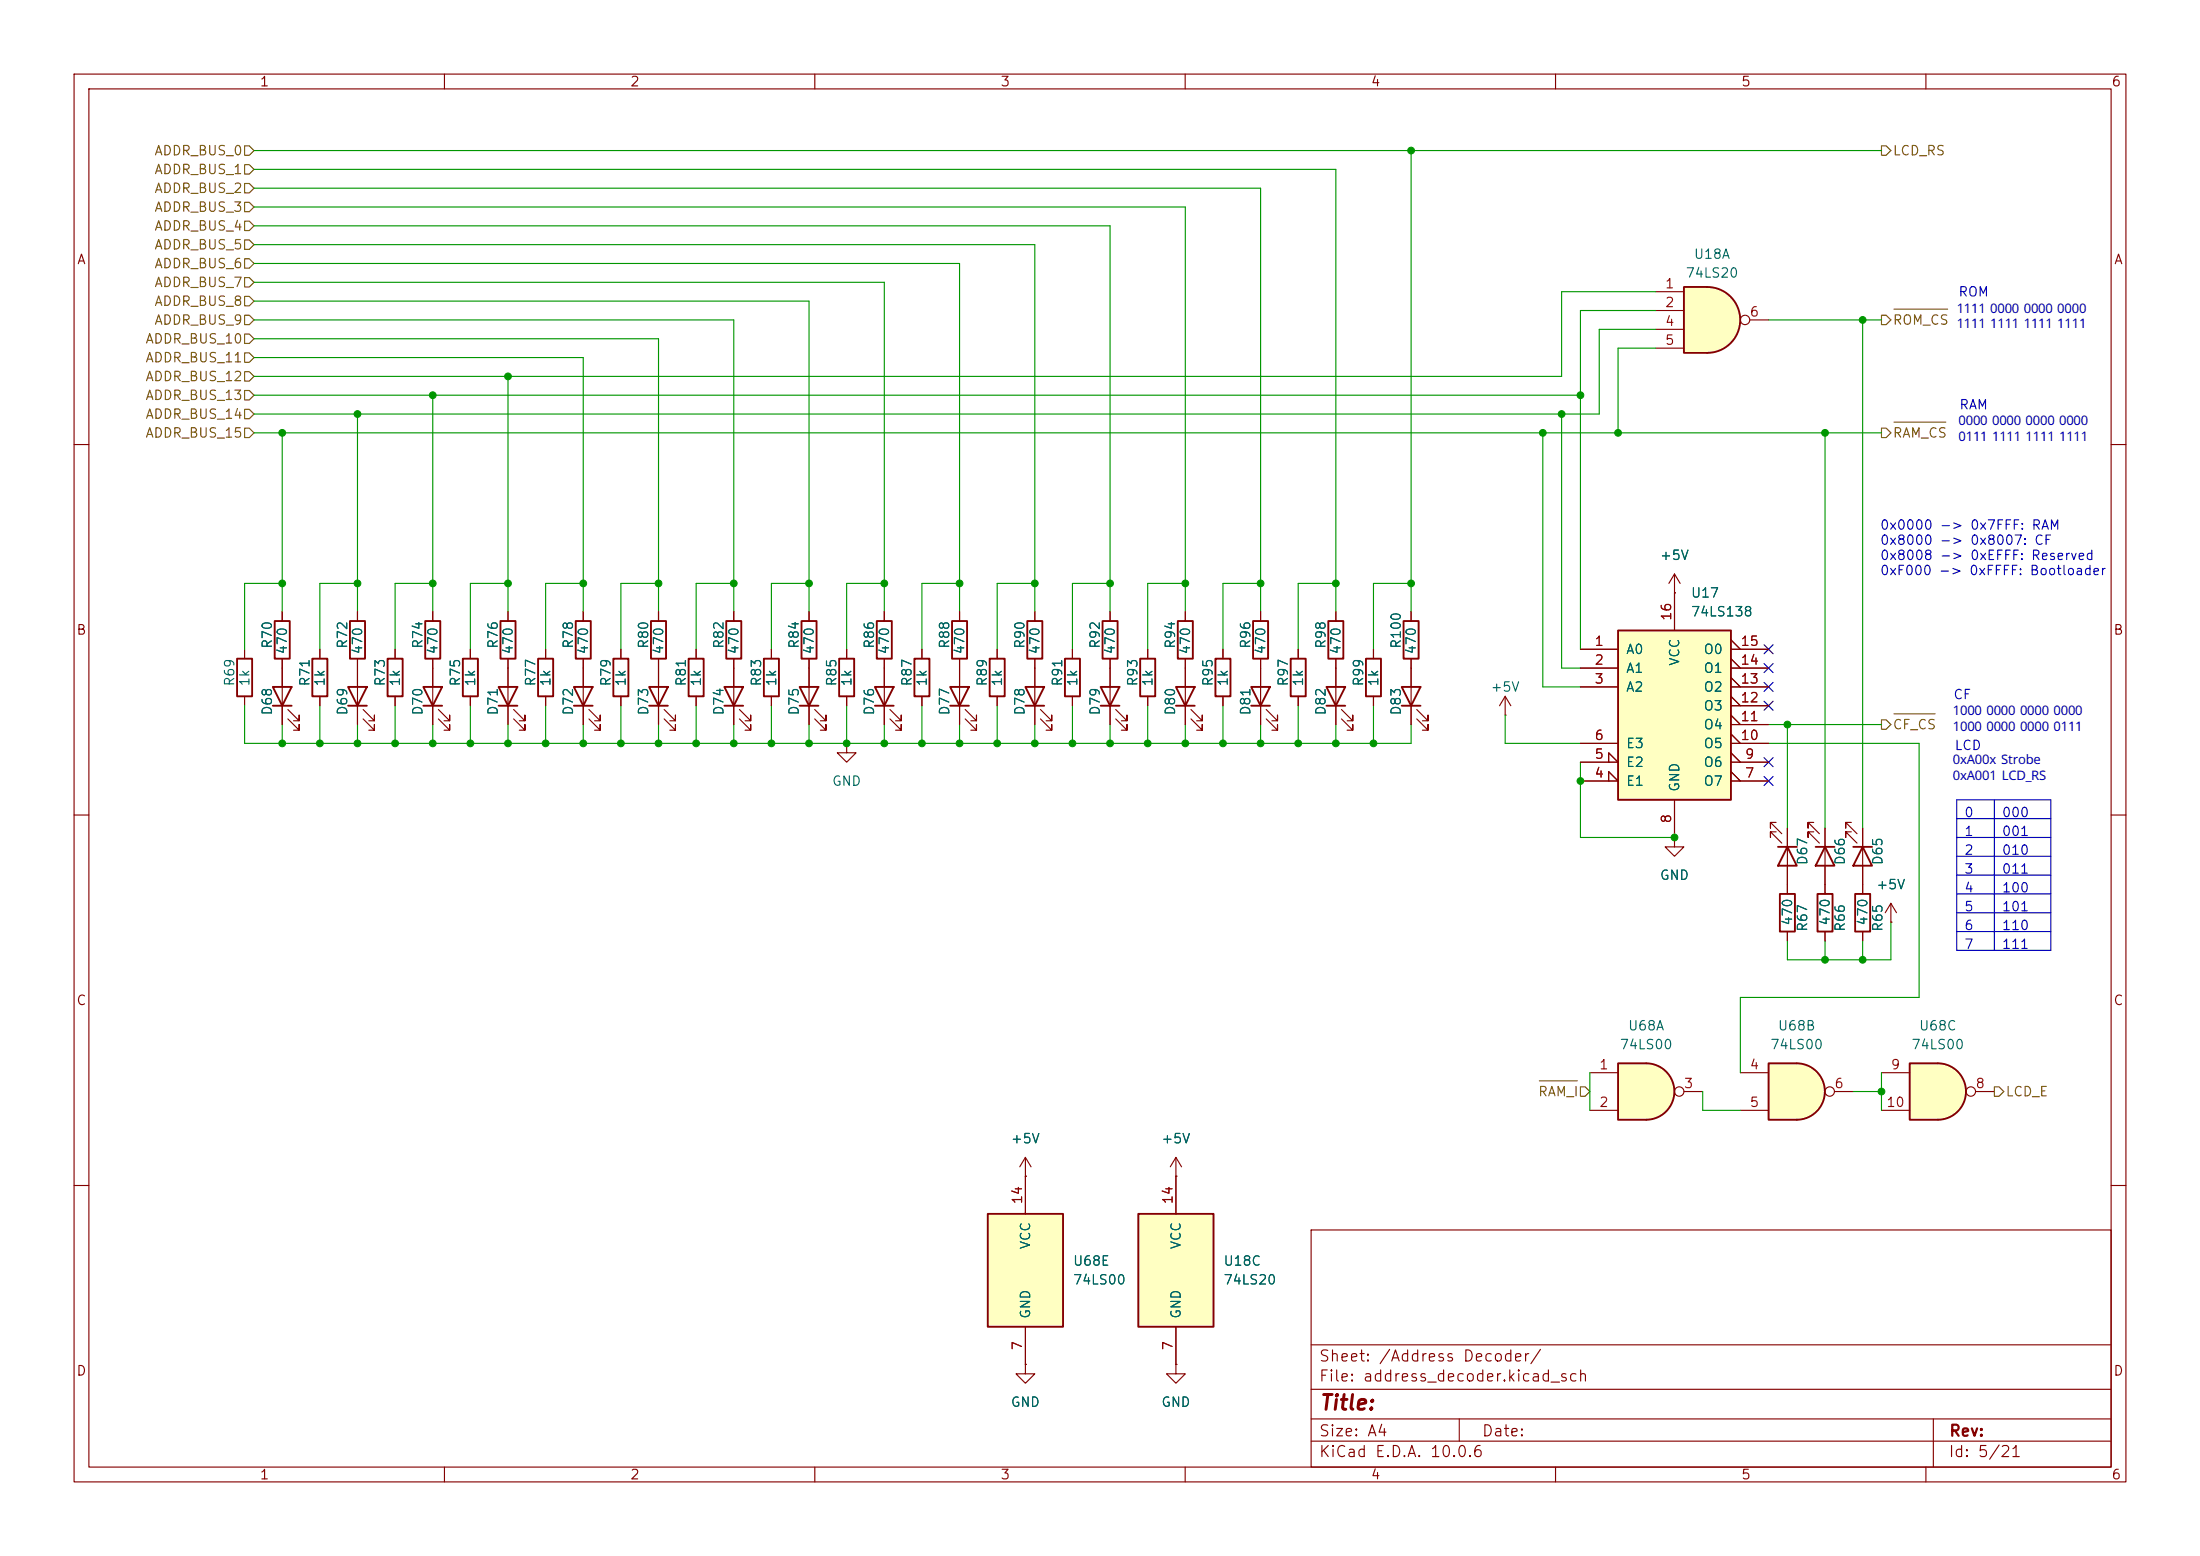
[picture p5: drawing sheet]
<svg xmlns="http://www.w3.org/2000/svg" width="297mm" height="210mm" viewBox="0 0 297 210" stroke-linecap="round" stroke-linejoin="round" font-family="sans-serif">
<g fill="none" stroke="#840000" stroke-width=".15">
<path d="M10 10h277v190h-277zM12 12h273v186h-273zM60 10v2M110 10v2M160 10v2M210 10v2M260 10v2M10 60h2M285 60h2M68.6 90.2v7.6M69.3 97l1.6 1.6v-.8v.8h-.8M69.3 95.8l1.6 1.5v-.8v.8h-.8"/>
<path d="M10 110h2M285 110h2M10 160h2M177 166h108v32h-108zM285 160h2M60 198v2M110 198v2M160 198v2M177 194.5h108M177 191.5h108M177 187.5h108M177 181.5h108"/>
<path d="M197 191.5v3M210 198v2M260 198v2M261 191.5v6.5"/>
</g>
<path d="M67.3 92.7h2.5l-1.2 2.6zM67.3 95.3h2.5" fill="none" stroke="#840000" stroke-width=".25"/>
<path d="M153.7 163.8h10.1v15.3h-10.1z" fill="#ffffc2"/>
<path d="M67.6 83.8h2v5.1h-2zM240 114.3h2.6M241.3 114.3l1.3 2.5h-2.6zM250.2 114.3h2.5M251.5 114.3l1.2 2.5h-2.5zM153.7 163.8h10.1v15.3h-10.1z" fill="none" stroke="#840000" stroke-width=".25"/>
<g fill="none" stroke="#840000" stroke-width=".15">
<path d="M68.6 82.6v1.2M68.6 88.9v1.3M239.8 111h-.8v.8v-.8l1.5 1.5M239.8 112.3h-.8v.7v-.7l1.5 1.5M241.3 111.8v7.6M249.9 111h-.7v.8v-.8l1.5 1.5M249.9 112.3h-.7v.7v-.7l1.5 1.5M251.5 111.8v7.6M138.4 158.8h.1M138.4 156.2l-.7 1.3M138.4 156.2l.8 1.3M138.4 156.2v2.6"/>
<path d="M158.7 158.8h.1M158.7 156.2v7.6M158.7 156.2l-.7 1.3M158.7 156.2l.8 1.3M158.7 179.1v5.1M138.4 184.2v1.2h1.3l-1.3 1.3-1.2-1.3h1.2M138.4 184.2h.1M158.7 184.2v1.2h1.3l-1.3 1.3-1.2-1.3h1.2M158.7 184.2h.1"/>
</g>
<path d="M133.3 163.8h10.2v15.3h-10.2z" fill="#ffffc2"/>
<g fill="none" stroke="#840000" stroke-width=".25">
<path d="M37.1 83.8h2v5.1h-2zM57.1 92.7h2.6l-1.3 2.6zM57.1 95.3h2.6M57.4 83.8h2v5.1h-2zM77.7 83.8h2.1v5.1h-2.1zM158.7 92.7h2.6l-1.3 2.6zM158.7 95.3h2.6M159 83.8h2v5.1h-2zM245.1 114.3h2.5M246.4 114.3l1.2 2.5h-2.5zM245.4 120.7h2v5h-2zM250.4 120.7h2.1v5h-2.1z"/>
<path d="M133.3 163.8h10.2v15.3h-10.2z"/>
</g>
<g fill="none" stroke="#840000" stroke-width=".15">
<path d="M38.1 82.6v1.2M38.1 88.9v1.3M58.4 82.6v1.2M58.4 88.9v8.9M59.2 97l1.5 1.6v-.8v.8h-.8M59.2 95.8l1.5 1.5v-.8v.8h-.8M78.7 82.6v1.2M78.7 88.9v1.3M160 82.6v1.2M160 88.9v8.9M160.8 97l1.5 1.6v-.8v.8h-.8M160.8 95.8l1.5 1.5v-.8v.8h-.8"/>
<path d="M244.9 111h-.8v.8v-.8l1.5 1.5M244.9 112.3h-.8v.7v-.7l1.5 1.5M246.4 111.8v8.9M251.5 119.4v1.3M246.4 125.7v1.3M251.5 125.7v1.3M138.4 158.8v5M138.4 179.1v5.1"/>
</g>
<path d="M222.2 143.5a3.8 3.8 0 0 1 3.8 3.8 3.8 3.8 0 0 1-3.8 3.8z" fill="#ffffc2" stroke="#ffffc2" stroke-width=".14"/>
<path d="M218.4 143.5h3.8v7.6h-3.8z" fill="#ffffc2"/>
<g fill="none" stroke="#840000" stroke-width=".25">
<path d="M32 88.9h2v5.1h-2zM36.8 92.7h2.6l-1.3 2.6zM36.8 95.3h2.6M47 92.7h2.5l-1.2 2.6zM47 95.3h2.5M47.2 83.8h2.1v5.1h-2.1zM52.3 88.9h2.1v5.1h-2.1zM62.5 88.9h2v5.1h-2zM72.6 88.9h2.1v5.1h-2.1zM77.5 92.7h2.5l-1.3 2.6zM77.5 95.3h2.5M82.8 88.9h2v5.1h-2z"/>
<path d="M87.6 92.7h2.6l-1.3 2.6zM87.6 95.3h2.6M87.9 83.8h2v5.1h-2zM93 88.9h2v5.1h-2zM97.8 92.7h2.5l-1.2 2.6zM97.8 95.3h2.5M98 83.8h2.1v5.1h-2.1zM103.1 88.9h2.1v5.1h-2.1zM138.4 92.7h2.6l-1.3 2.6zM138.4 95.3h2.6M143.8 88.9h2v5.1h-2zM148.6 92.7h2.5l-1.2 2.6z"/>
<path d="M148.6 95.3h2.5M148.8 83.8h2.1v5.1h-2.1zM153.9 88.9h2.1v5.1h-2.1zM168.9 92.7h2.5l-1.2 2.6zM168.9 95.3h2.5M169.2 83.8h2v5.1h-2zM189.2 92.7h2.6l-1.3 2.6zM189.2 95.3h2.6M218.4 143.5h3.8a3.8 3.8 0 0 1 3.8 3.8 3.8 3.8 0 0 1-3.8 3.8h-3.8z"/>
</g>
<g fill="none" stroke="#840000" stroke-width=".15">
<path d="M226.1 77.5l-.8 1.2M226.1 77.5l.7 1.2M226.1 77.5v2.5M33 87.6v1.3M33 94v1.3M38.1 90.2v7.6M38.9 97l1.5 1.6v-.8v.8h-.8M38.9 95.8l1.5 1.5v-.8v.8h-.8M48.3 82.6v1.2M48.3 88.9v8.9M49 97l1.5 1.6v-.8v.8h-.7M49 95.8l1.5 1.5v-.8v.8h-.7"/>
<path d="M53.3 87.6v1.3M53.3 94v1.3M63.5 87.6v1.3M63.5 94v1.3M73.7 87.6v1.3M73.7 94v1.3M78.7 90.2v7.6M79.5 97l1.5 1.6v-.8v.8h-.7M79.5 95.8l1.5 1.5v-.8v.8h-.7M83.8 87.6v1.3M83.8 94v1.3M88.9 82.6v1.2"/>
<path d="M88.9 88.9v8.9M89.7 97l1.5 1.6v-.8v.8h-.8M89.7 95.8l1.5 1.5v-.8v.8h-.8M94 87.6v1.3M94 94v1.3M99.1 82.6v1.2M99.1 88.9v8.9M99.8 97l1.5 1.6v-.8v.8h-.7M99.8 95.8l1.5 1.5v-.8v.8h-.7M104.1 87.6v1.3M104.1 94v1.3M139.7 90.2v7.6"/>
<path d="M140.5 97l1.5 1.6v-.8v.8h-.8M140.5 95.8l1.5 1.5v-.8v.8h-.8M144.8 87.6v1.3M144.8 94v1.3M149.9 82.6v1.2M149.9 88.9v8.9M150.6 97l1.5 1.6v-.8v.8h-.7M150.6 95.8l1.5 1.5v-.8v.8h-.7M154.9 87.6v1.3M154.9 94v1.3M170.2 82.6v1.2M170.2 88.9v8.9"/>
<path d="M170.9 97l1.6 1.6v-.8v.8h-.8M170.9 95.8l1.6 1.5v-.8v.8h-.8M190.5 90.2v7.6M191.3 97l1.5 1.6v-.8v.8h-.8M191.3 95.8l1.5 1.5v-.8v.8h-.8M203.2 96.5h.1M203.2 94l-.8 1.3M203.2 94l.8 1.3M203.2 94v2.5M226.1 80h.1M114.3 100.3v1.3h1.3l-1.3 1.3-1.3-1.3h1.3M114.3 100.3h.1"/>
<path d="M214.6 144.8h3.8M214.6 149.9h3.8M227.3 147.3h2.6"/>
<circle cx="226.7" cy="147.3" r=".63"/>
</g>
<path d="M242.6 143.5a3.8 3.8 0 0 1 3.8 3.8 3.8 3.8 0 0 1-3.8 3.8z" fill="#ffffc2" stroke="#ffffc2" stroke-width=".14"/>
<path d="M238.8 143.5h3.8v7.6h-3.8z" fill="#ffffc2"/>
<path d="M174.2 88.9h2.1v5.1h-2.1zM179.3 83.8h2.1v5.1h-2.1zM184.4 88.9h2v5.1h-2zM238.8 143.5h3.8a3.8 3.8 0 0 1 3.8 3.8 3.8 3.8 0 0 1-3.8 3.8h-3.8z" fill="none" stroke="#840000" stroke-width=".25"/>
<g fill="none" stroke="#840000" stroke-width=".15">
<path d="M175.3 87.6v1.3M175.3 94v1.3M180.3 82.6v1.2M180.3 88.9v1.3M185.4 87.6v1.3M185.4 94v1.3M234.9 144.8h3.9M234.9 149.9h3.9M247.6 147.3h2.6"/>
<circle cx="247" cy="147.3" r=".63"/>
</g>
<path d="M218.4 85.1h15.3v22.9h-15.3z" fill="#ffffc2"/>
<path d="M218.4 85.1h15.3v22.9h-15.3z" fill="none" stroke="#840000" stroke-width=".25"/>
<g fill="none" stroke="#840000" stroke-width=".15">
<path d="M213.4 87.6h5M213.4 90.2h5M213.4 92.7h5M226.1 80v5.1M233.7 87.6h5.1M233.7 90.2h5.1M233.7 92.7h5.1M233.7 99.1l1.2 1.2M233.7 97.8h5.1M233.7 96.5l1.2 1.3M233.7 95.3h5.1M233.7 94l1.2 1.3"/>
<path d="M233.7 91.4l1.2 1.3M233.7 88.9l1.2 1.3M233.7 86.4l1.2 1.2M213.4 105.4h5l-1.2-1.3v1.3M213.4 102.9h5l-1.2-1.3v1.3M213.4 100.3h5M226.1 108v5M233.7 105.4h5.1M233.7 102.9h5.1M233.7 100.3h5.1M233.7 104.1l1.2 1.3M233.7 101.6l1.2 1.3"/>
</g>
<path d="M261.6 143.5a3.8 3.8 0 0 1 3.8 3.8 3.8 3.8 0 0 1-3.8 3.8z" fill="#ffffc2" stroke="#ffffc2" stroke-width=".14"/>
<path d="M257.8 143.5h3.8v7.6h-3.8z" fill="#ffffc2"/>
<g fill="none" stroke="#840000" stroke-width=".25">
<path d="M42.2 88.9h2v5.1h-2zM107.9 92.7h2.6l-1.3 2.6zM107.9 95.3h2.6M113.3 88.9h2v5.1h-2zM118.1 92.7h2.5l-1.2 2.6zM118.1 95.3h2.5M118.4 83.8h2v5.1h-2zM123.4 88.9h2.1v5.1h-2.1zM128.3 92.7h2.5l-1.3 2.6zM128.3 95.3h2.5M128.5 83.8h2.1v5.1h-2.1zM133.6 88.9h2v5.1h-2z"/>
<path d="M164.1 88.9h2v5.1h-2zM179.1 92.7h2.5l-1.3 2.6zM179.1 95.3h2.5M257.8 143.5h3.8a3.8 3.8 0 0 1 3.8 3.8 3.8 3.8 0 0 1-3.8 3.8h-3.8z"/>
</g>
<g fill="none" stroke="#840000" stroke-width=".15">
<path d="M43.2 87.6v1.3M43.2 94v1.3M109.2 90.2v7.6M110 97l1.5 1.6v-.8v.8h-.8M110 95.8l1.5 1.5v-.8v.8h-.8M114.3 87.6v1.3M114.3 94v1.3M119.4 82.6v1.2M119.4 88.9v8.9M120.1 97l1.6 1.6v-.8v.8h-.8M120.1 95.8l1.6 1.5v-.8v.8h-.8M124.5 87.6v1.3"/>
<path d="M124.5 94v1.3M129.5 82.6v1.2M129.5 88.9v8.9M130.3 97l1.5 1.6v-.8v.8h-.7M130.3 95.8l1.5 1.5v-.8v.8h-.7M134.6 87.6v1.3M134.6 94v1.3M165.1 87.6v1.3M165.1 94v1.3M180.3 90.2v7.6M181.1 97l1.5 1.6v-.8v.8h-.7M181.1 95.8l1.5 1.5v-.8v.8h-.7"/>
<path d="M226.1 113v1.3h1.2l-1.2 1.3-1.3-1.3h1.3M226.1 113h.1M255.3 124.5h.1M255.3 121.9l-.8 1.3M255.3 121.9l.7 1.3M255.3 121.9v2.6M254 144.8h3.8M254 149.9h3.8M266.7 147.3h2.5"/>
<circle cx="266.1" cy="147.3" r=".63"/>
</g>
<path d="M230.5 38.7a4.4 4.4 0 0 1 4.4 4.5 4.4 4.4 0 0 1-4.4 4.4z" fill="#ffffc2" stroke="#ffffc2" stroke-width=".14"/>
<path d="M227.3 38.7h3.2v8.9h-3.2z" fill="#ffffc2"/>
<path d="M227.3 38.7h3.2a4.4 4.4 0 0 1 4.4 4.5 4.4 4.4 0 0 1-4.4 4.4h-3.2zM108.2 83.8h2v5.1h-2zM138.7 83.8h2v5.1h-2zM189.5 83.8h2v5.1h-2zM240.3 120.7h2v5h-2z" fill="none" stroke="#840000" stroke-width=".25"/>
<g fill="none" stroke="#840000" stroke-width=".15">
<path d="M223.5 39.4h3.8M223.5 41.9h3.8M223.5 44.5h3.8M223.5 47h3.8M236.2 43.2h2.6M38.1 82.6v1.2M38.1 88.9v3.8M38.1 95.3v2.5M43.2 87.6v1.3M43.2 94v1.3M48.3 82.6v1.2M48.3 88.9v3.8"/>
<path d="M48.3 95.3v2.5M53.3 87.6v1.3M53.3 94v1.3M58.4 82.6v1.2M58.4 88.9v3.8M58.4 95.3v2.5M63.5 87.6v1.3M63.5 94v1.3M68.6 82.6v1.2M68.6 88.9v3.8M68.6 95.3v2.5M73.7 87.6v1.3"/>
<path d="M73.7 94v1.3M78.7 82.6v1.2M78.7 88.9v3.8M78.7 95.3v2.5M83.8 87.6v1.3M83.8 94v1.3M88.9 82.6v1.2M88.9 88.9v3.8M88.9 95.3v2.5M94 87.6v1.3M94 94v1.3M99.1 82.6v1.2"/>
<path d="M99.1 88.9v3.8M99.1 95.3v2.5M104.1 87.6v1.3M104.1 94v1.3M109.2 82.6v1.2M109.2 88.9v3.8M109.2 95.3v2.5M114.3 87.6v1.3M114.3 94v1.3M119.4 82.6v1.2M119.4 88.9v3.8M119.4 95.3v2.5"/>
<path d="M124.5 87.6v1.3M124.5 94v1.3M129.5 82.6v1.2M129.5 88.9v3.8M129.5 95.3v2.5M134.6 87.6v1.3M134.6 94v1.3M139.7 82.6v1.2M139.7 88.9v3.8M139.7 95.3v2.5M144.8 87.6v1.3M144.8 94v1.3"/>
<path d="M149.9 82.6v1.2M149.9 88.9v3.8M149.9 95.3v2.5M154.9 87.6v1.3M154.9 94v1.3M160 82.6v1.2M160 88.9v3.8M160 95.3v2.5M165.1 87.6v1.3M165.1 94v1.3M170.2 82.6v1.2M170.2 88.9v3.8"/>
<path d="M170.2 95.3v2.5M175.3 87.6v1.3M175.3 94v1.3M180.3 82.6v1.2M180.3 88.9v3.8M180.3 95.3v2.5M185.4 87.6v1.3M185.4 94v1.3M190.5 82.6v1.2M190.5 88.9v3.8M190.5 95.3v2.5M213.4 87.6h5"/>
<path d="M213.4 90.2h5M213.4 92.7h5M226.1 80h.1M226.1 80v5.1M233.7 87.6h5.1M233.7 90.2h5.1M233.7 92.7h5.1M233.7 99.1l1.2 1.2M233.7 97.8h5.1M233.7 96.5l1.2 1.3M233.7 95.3h5.1M233.7 94l1.2 1.3"/>
<path d="M233.7 91.4l1.2 1.3M233.7 88.9l1.2 1.3M233.7 86.4l1.2 1.2M213.4 105.4h5l-1.2-1.3v1.3M213.4 102.9h5l-1.2-1.3v1.3M213.4 100.3h5M226.1 113h.1M226.1 108v5M233.7 105.4h5.1M233.7 102.9h5.1M233.7 100.3h5.1M233.7 104.1l1.2 1.3"/>
<path d="M233.7 101.6l1.2 1.3M241.3 111.8v2.5M241.3 116.8v3.9M246.4 111.8v2.5M246.4 116.8v3.9M251.5 111.8v2.5M251.5 116.8v3.9M241.3 125.7v1.3M246.4 125.7v1.3M251.5 125.7v1.3M255.3 124.5h.1M138.4 158.8h.1"/>
<path d="M138.4 158.8v5M158.7 158.8h.1M158.7 158.8v5M138.4 179.1v5.1M158.7 179.1v5.1M138.4 184.2h.1M158.7 184.2h.1"/>
<circle cx="235.6" cy="43.2" r=".63"/>
</g>
<g fill="none" stroke="#725600" stroke-width=".15">
<path d="M33 19.7h.7l.6 .6-.6 .7h-.7zM254 19.7h.6l.7 .6-.7 .7h-.6zM33 29.8h.7l.6 .7-.6 .6h-.7zM33 22.2h.7l.6 .7-.6 .6h-.7zM33 24.8h.7l.6 .6-.6 .6h-.7zM33 27.3h.7l.6 .6-.6 .7h-.7zM33 34.9h.7l.6 .7-.6 .6h-.7zM33 37.5h.7l.6 .6-.6 .6h-.7zM33 32.4h.7l.6 .6-.6 .7h-.7zM33 40h.7l.6 .6-.6 .7h-.7zM33 42.5h.7l.6 .7-.6 .6h-.7zM33 57.8h.7l.6 .6-.6 .7h-.7z"/>
<path d="M33 50.2h.7l.6 .6-.6 .6h-.7zM33 47.6h.7l.6 .7-.6 .6h-.7zM33 55.2h.7l.6 .7-.6 .6h-.7zM33 45.1h.7l.6 .6-.6 .7h-.7zM33 52.7h.7l.6 .6-.6 .7h-.7zM254 57.8h.6l.7 .6-.7 .7h-.6zM254 42.5h.6l.7 .7-.7 .6h-.6zM255.7 57h7M255.7 41.7h7.2M254 97.2h.6l.7 .6-.7 .6h-.6zM255.7 96.3h5.5M207.8 145.9h5.1"/>
<path d="M213.4 146.7h.6l.6 .6-.6 .7h-.6zM269.2 146.7h.7l.6 .6-.6 .7h-.7z"/>
</g>
<path d="M264.2 110.5h12.7M264.2 113h12.7M264.2 115.6h12.7M264.2 118.1h12.7M264.2 108h12.7v20.3h-12.7zM269.2 108v20.3M264.2 120.7h12.7M264.2 123.2h12.7M264.2 125.7h12.7" fill="none" stroke="#0000c2" stroke-width=".15"/>
<g fill="none" stroke="#009600" stroke-width=".15">
<path d="M34.3 20.3h219.7M34.3 22.9h146v59.7M34.3 25.4h135.9v57.2M34.3 33h105.4v49.6M34.3 38.1h85.1v44.5M34.3 27.9h125.7v54.7M34.3 35.6h95.2v47M34.3 30.5h115.6v52.1M190.5 20.3v62.3M223.5 39.4h-12.7v11.4h-176.5M34.3 43.2h64.8v39.4M34.3 48.3h44.4v34.3"/>
<path d="M34.3 45.7h54.6v36.9M34.3 53.3h179.1M34.3 58.4h219.7M34.3 40.6h74.9v42M38.1 58.4v24.2M48.3 55.9v26.7M58.4 53.3v29.3M68.6 50.8v31.8M208.3 58.4v34.3h5.1M210.8 55.9v34.3h2.6M223.5 44.5h-7.6v11.4h-181.6M223.5 41.9h-10.1v45.7"/>
<path d="M223.5 47h-5.1v11.4M238.8 43.2h15.2M246.4 58.4v53.4M251.5 43.2v68.6M38.1 78.7h-5.1v8.9M48.3 78.7h-5.1v8.9M58.4 78.7h-5.1v8.9M68.6 78.7h-5.1v8.9M78.7 78.7h-5v8.9M88.9 78.7h-5.1v8.9M99.1 78.7h-5.1v8.9M109.2 78.7h-5.1v8.9"/>
<path d="M119.4 78.7h-5.1v8.9M129.5 78.7h-5v8.9M139.7 78.7h-5.1v8.9M149.9 78.7h-5.1v8.9M160 78.7h-5.1v8.9M170.2 78.7h-5.1v8.9M180.3 78.7h-5v8.9M190.5 78.7h-5.1v8.9M33 95.3v5h157.5v-2.5M38.1 97.8v2.5M43.2 95.3v5M48.3 97.8v2.5"/>
<path d="M53.3 95.3v5M58.4 97.8v2.5M63.5 95.3v5M68.6 97.8v2.5M73.7 95.3v5M78.7 97.8v2.5M83.8 95.3v5M88.9 97.8v2.5M94 95.3v5M99.1 97.8v2.5M104.1 95.3v5M109.2 97.8v2.5"/>
<path d="M114.3 95.3v5M119.4 97.8v2.5M124.5 95.3v5M129.5 97.8v2.5M134.6 95.3v5M139.7 97.8v2.5M144.8 95.3v5M149.9 97.8v2.5M154.9 95.3v5M160 97.8v2.5M165.1 95.3v5M170.2 97.8v2.5"/>
<path d="M175.3 95.3v5M180.3 97.8v2.5M185.4 95.3v5M203.2 96.5v3.8h10.2M238.8 97.8h15.2M241.3 97.8v14M213.4 102.9v10.1h12.7M238.8 100.3h20.3v34.3h-24.2v10.2M246.4 127v2.5M251.5 127v2.5M255.3 124.5v5h-14v-2.5M214.6 144.8v5.1"/>
<path d="M229.9 147.3v2.6h5M250.2 147.3h3.8M254 144.8v5.1"/>
</g>
<path d="M238.2 89.6l1.2 1.2M238.2 87l1.2 1.2M238.2 92.1l1.2 1.2M238.2 94.6l1.2 1.3M239.4 89.6l-1.2 1.2M239.4 87l-1.2 1.2M239.4 92.1l-1.2 1.2M239.4 94.6l-1.2 1.3M238.2 104.8l1.2 1.2M238.2 102.3l1.2 1.2M239.4 104.8l-1.2 1.2M239.4 102.3l-1.2 1.2" fill="none" stroke="#000084" stroke-width=".15"/>
<g fill="#009600" stroke="#009600" stroke-width=".14">
<circle cx="226.1" cy="113" r=".46"/>
<circle cx="213.4" cy="105.4" r=".46"/>
<circle cx="241.3" cy="97.8" r=".46"/>
<circle cx="218.4" cy="58.4" r=".46"/>
<circle cx="246.4" cy="58.4" r=".46"/>
<circle cx="251.5" cy="43.2" r=".46"/>
<circle cx="175.3" cy="100.3" r=".46"/>
<circle cx="180.3" cy="100.3" r=".46"/>
<circle cx="185.4" cy="100.3" r=".46"/>
<circle cx="210.8" cy="55.9" r=".46"/>
<circle cx="208.3" cy="58.4" r=".46"/>
<circle cx="213.4" cy="53.3" r=".46"/>
<circle cx="180.3" cy="78.7" r=".46"/>
<circle cx="190.5" cy="78.7" r=".46"/>
<circle cx="190.5" cy="20.3" r=".46"/>
<circle cx="99.1" cy="78.7" r=".46"/>
<circle cx="109.2" cy="78.7" r=".46"/>
<circle cx="109.2" cy="100.3" r=".46"/>
<circle cx="114.3" cy="100.3" r=".46"/>
<circle cx="104.1" cy="100.3" r=".46"/>
<circle cx="254" cy="147.3" r=".46"/>
<circle cx="246.4" cy="129.5" r=".46"/>
<circle cx="251.5" cy="129.5" r=".46"/>
<circle cx="43.2" cy="100.3" r=".46"/>
<circle cx="58.4" cy="100.3" r=".46"/>
<circle cx="53.3" cy="100.3" r=".46"/>
<circle cx="48.3" cy="100.3" r=".46"/>
<circle cx="38.1" cy="100.3" r=".46"/>
<circle cx="63.5" cy="100.3" r=".46"/>
<circle cx="154.9" cy="100.3" r=".46"/>
<circle cx="160" cy="100.3" r=".46"/>
<circle cx="170.2" cy="100.3" r=".46"/>
<circle cx="165.1" cy="100.3" r=".46"/>
<circle cx="68.6" cy="50.8" r=".46"/>
<circle cx="58.4" cy="53.3" r=".46"/>
<circle cx="48.3" cy="55.9" r=".46"/>
<circle cx="58.4" cy="78.7" r=".46"/>
<circle cx="48.3" cy="78.7" r=".46"/>
<circle cx="68.6" cy="78.7" r=".46"/>
<circle cx="78.7" cy="100.3" r=".46"/>
<circle cx="83.8" cy="100.3" r=".46"/>
<circle cx="78.7" cy="78.7" r=".46"/>
<circle cx="88.9" cy="100.3" r=".46"/>
<circle cx="73.7" cy="100.3" r=".46"/>
<circle cx="68.6" cy="100.3" r=".46"/>
<circle cx="88.9" cy="78.7" r=".46"/>
<circle cx="99.1" cy="100.3" r=".46"/>
<circle cx="94" cy="100.3" r=".46"/>
<circle cx="38.1" cy="78.7" r=".46"/>
<circle cx="38.1" cy="58.4" r=".46"/>
<circle cx="134.6" cy="100.3" r=".46"/>
<circle cx="139.7" cy="100.3" r=".46"/>
<circle cx="149.9" cy="100.3" r=".46"/>
<circle cx="144.8" cy="100.3" r=".46"/>
<circle cx="124.5" cy="100.3" r=".46"/>
<circle cx="129.5" cy="100.3" r=".46"/>
<circle cx="119.4" cy="100.3" r=".46"/>
<circle cx="129.5" cy="78.7" r=".46"/>
<circle cx="119.4" cy="78.7" r=".46"/>
<circle cx="149.9" cy="78.7" r=".46"/>
<circle cx="160" cy="78.7" r=".46"/>
<circle cx="170.2" cy="78.7" r=".46"/>
<circle cx="139.7" cy="78.7" r=".46"/>
</g>
<text font-size="2" fill="#840000" x="178" y="190.8">Title:</text>
<g font-size="1.8" fill="#0000c2">
<text x="264.2" y="42.2">1111 0000 0000 0000</text>
<text x="264.2" y="44.3">1111 1111 1111 1111</text>
<text x="264.4" y="57.4">0000 0000 0000 0000</text>
<text x="264.4" y="59.6">0111 1111 1111 1111</text>
<text x="263.7" y="96.5">1000 0000 0000 0000</text>
<text x="263.7" y="98.7">1000 0000 0000 0111</text>
<text x="263.7" y="103.1">0xA00x Strobe</text>
<text x="263.7" y="105.3">0xA001 LCD_RS</text>
</g>
<g font-size="1.5" fill="#840000">
<text x="178" y="184.1">Sheet: /Address Decoder/</text>
<text x="178" y="186.8">File: address_decoder.kicad_sch</text>
<text x="178" y="197">KiCad E.D.A. 10.0.6</text>
<text x="178" y="194.2">Size: A4</text>
<text x="200" y="194.2">Date:</text>
<text x="263" y="197">Id: 5/21</text>
<text x="263" y="194.2">Rev:</text>
</g>
<g font-size="1.3" fill="#840000">
<text x="35" y="12">1</text>
<text x="85" y="12">2</text>
<text x="135" y="12">3</text>
<text x="185" y="12">4</text>
<text x="235" y="12">5</text>
<text x="285" y="12">6</text>
<text x="10.3" y="36">A</text>
<text x="285.3" y="36">A</text>
<text x="10.2" y="86">B</text>
<text x="285.2" y="86">B</text>
<text x="10.2" y="136">C</text>
<text x="285.2" y="136">C</text>
<text x="10.2" y="186">D</text>
<text x="285.2" y="186">D</text>
<text x="35" y="200">1</text>
<text x="85" y="200">2</text>
<text x="135" y="200">3</text>
<text x="185" y="200">4</text>
<text x="235" y="200">5</text>
<text x="285" y="200">6</text>
</g>
<g font-size="1.3" fill="#725600">
<text x="20.7" y="23.8">ADDR_BUS_1</text>
<text x="20.7" y="21.3">ADDR_BUS_0</text>
<text x="255.4" y="21.3">LCD_RS</text>
<text x="20.7" y="26.4">ADDR_BUS_2</text>
<text x="20.7" y="28.9">ADDR_BUS_3</text>
<text x="20.7" y="31.4">ADDR_BUS_4</text>
<text x="20.7" y="34">ADDR_BUS_5</text>
<text x="20.7" y="41.6">ADDR_BUS_8</text>
<text x="20.7" y="36.5">ADDR_BUS_6</text>
<text x="20.7" y="39.1">ADDR_BUS_7</text>
<text x="19.5" y="46.7">ADDR_BUS_10</text>
<text x="20.7" y="44.1">ADDR_BUS_9</text>
<text x="255.4" y="44.1">ROM_CS</text>
<text x="19.5" y="51.8">ADDR_BUS_12</text>
<text x="19.5" y="49.2">ADDR_BUS_11</text>
<text x="19.5" y="59.4">ADDR_BUS_15</text>
<text x="19.5" y="56.8">ADDR_BUS_14</text>
<text x="19.5" y="54.3">ADDR_BUS_13</text>
<text x="255.4" y="59.4">RAM_CS</text>
<text x="255.4" y="98.8">CF_CS</text>
<text x="207.6" y="148.3">RAM_I</text>
<text x="270.7" y="148.3">LCD_E</text>
</g>
<g font-size="1.3" fill="#006464">
<text x="228.6" y="35.3">U18A</text>
<text x="227.5" y="37.8">74LS20</text>
<text x="224" y="75.9">+5V</text>
<text x="228.2" y="81">U17</text>
<text x="228.2" y="83.5">74LS138</text>
<text x="37" y="87.6" transform="rotate(-90 37 87.6)">R70</text>
<text x="39.1" y="88.4" transform="rotate(-90 39.1 88.4)">470</text>
<text x="47.2" y="87.6" transform="rotate(-90 47.2 87.6)">R72</text>
<text x="49.2" y="88.4" transform="rotate(-90 49.2 88.4)">470</text>
<text x="57.4" y="87.6" transform="rotate(-90 57.4 87.6)">R74</text>
<text x="59.4" y="88.4" transform="rotate(-90 59.4 88.4)">470</text>
<text x="67.5" y="87.6" transform="rotate(-90 67.5 87.6)">R76</text>
<text x="69.5" y="88.4" transform="rotate(-90 69.5 88.4)">470</text>
<text x="77.7" y="87.6" transform="rotate(-90 77.7 87.6)">R78</text>
<text x="79.7" y="88.4" transform="rotate(-90 79.7 88.4)">470</text>
<text x="87.8" y="87.6" transform="rotate(-90 87.8 87.6)">R80</text>
<text x="89.9" y="88.4" transform="rotate(-90 89.9 88.4)">470</text>
<text x="98" y="87.6" transform="rotate(-90 98 87.6)">R82</text>
<text x="100" y="88.4" transform="rotate(-90 100 88.4)">470</text>
<text x="108.2" y="87.6" transform="rotate(-90 108.2 87.6)">R84</text>
<text x="110.2" y="88.4" transform="rotate(-90 110.2 88.4)">470</text>
<text x="118.3" y="87.6" transform="rotate(-90 118.3 87.6)">R86</text>
<text x="120.3" y="88.4" transform="rotate(-90 120.3 88.4)">470</text>
<text x="128.5" y="87.6" transform="rotate(-90 128.5 87.6)">R88</text>
<text x="130.5" y="88.4" transform="rotate(-90 130.5 88.4)">470</text>
<text x="138.6" y="87.6" transform="rotate(-90 138.6 87.6)">R90</text>
<text x="140.7" y="88.4" transform="rotate(-90 140.7 88.4)">470</text>
<text x="148.8" y="87.6" transform="rotate(-90 148.8 87.6)">R92</text>
<text x="150.8" y="88.4" transform="rotate(-90 150.8 88.4)">470</text>
<text x="159" y="87.6" transform="rotate(-90 159 87.6)">R94</text>
<text x="161" y="88.4" transform="rotate(-90 161 88.4)">470</text>
<text x="169.1" y="87.6" transform="rotate(-90 169.1 87.6)">R96</text>
<text x="171.1" y="88.4" transform="rotate(-90 171.1 88.4)">470</text>
<text x="179.3" y="87.6" transform="rotate(-90 179.3 87.6)">R98</text>
<text x="181.3" y="88.4" transform="rotate(-90 181.3 88.4)">470</text>
<text x="189.4" y="87.6" transform="rotate(-90 189.4 87.6)">R100</text>
<text x="191.5" y="88.4" transform="rotate(-90 191.5 88.4)">470</text>
<text x="219.4" y="88.6">A0</text>
<text x="227" y="90" transform="rotate(-90 227 90)">VCC</text>
<text x="229.9" y="88.6">O0</text>
<text x="32" y="92.7" transform="rotate(-90 32 92.7)">R69</text>
<text x="34" y="92.7" transform="rotate(-90 34 92.7)">1k</text>
<text x="42.1" y="92.7" transform="rotate(-90 42.1 92.7)">R71</text>
<text x="44.1" y="92.7" transform="rotate(-90 44.1 92.7)">1k</text>
<text x="52.3" y="92.7" transform="rotate(-90 52.3 92.7)">R73</text>
<text x="54.3" y="92.7" transform="rotate(-90 54.3 92.7)">1k</text>
<text x="62.4" y="92.7" transform="rotate(-90 62.4 92.7)">R75</text>
<text x="64.5" y="92.7" transform="rotate(-90 64.5 92.7)">1k</text>
<text x="72.6" y="92.7" transform="rotate(-90 72.6 92.7)">R77</text>
<text x="74.6" y="92.7" transform="rotate(-90 74.6 92.7)">1k</text>
<text x="82.8" y="92.7" transform="rotate(-90 82.8 92.7)">R79</text>
<text x="84.8" y="92.7" transform="rotate(-90 84.8 92.7)">1k</text>
<text x="92.9" y="92.7" transform="rotate(-90 92.9 92.7)">R81</text>
<text x="94.9" y="92.7" transform="rotate(-90 94.9 92.7)">1k</text>
<text x="103.1" y="92.7" transform="rotate(-90 103.1 92.7)">R83</text>
<text x="105.1" y="92.7" transform="rotate(-90 105.1 92.7)">1k</text>
<text x="113.2" y="92.7" transform="rotate(-90 113.2 92.7)">R85</text>
<text x="115.3" y="92.7" transform="rotate(-90 115.3 92.7)">1k</text>
<text x="123.4" y="92.7" transform="rotate(-90 123.4 92.7)">R87</text>
<text x="125.4" y="92.7" transform="rotate(-90 125.4 92.7)">1k</text>
<text x="133.6" y="92.7" transform="rotate(-90 133.6 92.7)">R89</text>
<text x="135.6" y="92.7" transform="rotate(-90 135.6 92.7)">1k</text>
<text x="143.7" y="92.7" transform="rotate(-90 143.7 92.7)">R91</text>
<text x="145.7" y="92.7" transform="rotate(-90 145.7 92.7)">1k</text>
<text x="153.9" y="92.7" transform="rotate(-90 153.9 92.7)">R93</text>
<text x="155.9" y="92.7" transform="rotate(-90 155.9 92.7)">1k</text>
<text x="164" y="92.7" transform="rotate(-90 164 92.7)">R95</text>
<text x="166.1" y="92.7" transform="rotate(-90 166.1 92.7)">1k</text>
<text x="174.2" y="92.7" transform="rotate(-90 174.2 92.7)">R97</text>
<text x="176.2" y="92.7" transform="rotate(-90 176.2 92.7)">1k</text>
<text x="184.4" y="92.7" transform="rotate(-90 184.4 92.7)">R99</text>
<text x="186.4" y="92.7" transform="rotate(-90 186.4 92.7)">1k</text>
<text x="201.1" y="93.7">+5V</text>
<text x="219.4" y="91.1">A1</text>
<text x="219.4" y="93.7">A2</text>
<text x="229.9" y="93.7">O2</text>
<text x="229.9" y="91.1">O1</text>
<text x="37" y="96.6" transform="rotate(-90 37 96.6)">D68</text>
<text x="47.2" y="96.6" transform="rotate(-90 47.2 96.6)">D69</text>
<text x="57.4" y="96.6" transform="rotate(-90 57.4 96.6)">D70</text>
<text x="67.5" y="96.6" transform="rotate(-90 67.5 96.6)">D71</text>
<text x="77.7" y="96.6" transform="rotate(-90 77.7 96.6)">D72</text>
<text x="87.8" y="96.6" transform="rotate(-90 87.8 96.6)">D73</text>
<text x="98" y="96.6" transform="rotate(-90 98 96.6)">D74</text>
<text x="108.2" y="96.6" transform="rotate(-90 108.2 96.6)">D75</text>
<text x="118.3" y="96.6" transform="rotate(-90 118.3 96.6)">D76</text>
<text x="128.5" y="96.6" transform="rotate(-90 128.5 96.6)">D77</text>
<text x="138.6" y="96.6" transform="rotate(-90 138.6 96.6)">D78</text>
<text x="148.8" y="96.6" transform="rotate(-90 148.8 96.6)">D79</text>
<text x="159" y="96.6" transform="rotate(-90 159 96.6)">D80</text>
<text x="169.1" y="96.6" transform="rotate(-90 169.1 96.6)">D81</text>
<text x="179.3" y="96.6" transform="rotate(-90 179.3 96.6)">D82</text>
<text x="189.4" y="96.6" transform="rotate(-90 189.4 96.6)">D83</text>
<text x="219.4" y="101.3">E3</text>
<text x="229.9" y="101.3">O5</text>
<text x="229.9" y="98.8">O4</text>
<text x="229.9" y="96.2">O3</text>
<text x="112.2" y="106.4">GND</text>
<text x="219.4" y="106.4">E1</text>
<text x="219.4" y="103.8">E2</text>
<text x="227" y="107" transform="rotate(-90 227 107)">GND</text>
<text x="229.9" y="106.4">O7</text>
<text x="229.9" y="103.8">O6</text>
<text x="224" y="119.1">GND</text>
<text x="244.3" y="116.9" transform="rotate(-90 244.3 116.9)">D67</text>
<text x="249.4" y="116.9" transform="rotate(-90 249.4 116.9)">D66</text>
<text x="254.5" y="116.9" transform="rotate(-90 254.5 116.9)">D65</text>
<text x="242.3" y="125" transform="rotate(-90 242.3 125)">470</text>
<text x="244.3" y="125.8" transform="rotate(-90 244.3 125.8)">R67</text>
<text x="247.3" y="125" transform="rotate(-90 247.3 125)">470</text>
<text x="249.4" y="125.8" transform="rotate(-90 249.4 125.8)">R66</text>
<text x="252.4" y="125" transform="rotate(-90 252.4 125)">470</text>
<text x="253.2" y="120.3">+5V</text>
<text x="254.5" y="125.8" transform="rotate(-90 254.5 125.8)">R65</text>
<text x="218.6" y="141.9">74LS00</text>
<text x="219.7" y="139.4">U68A</text>
<text x="238.9" y="141.9">74LS00</text>
<text x="239.9" y="139.4">U68B</text>
<text x="257.9" y="141.9">74LS00</text>
<text x="259" y="139.4">U68C</text>
<text x="136.4" y="154.6">+5V</text>
<text x="156.7" y="154.6">+5V</text>
<text x="139.4" y="168.7" transform="rotate(-90 139.4 168.7)">VCC</text>
<text x="144.8" y="171.1">U68E</text>
<text x="144.8" y="173.7">74LS00</text>
<text x="159.7" y="168.7" transform="rotate(-90 159.7 168.7)">VCC</text>
<text x="165.1" y="171.1">U18C</text>
<text x="165.1" y="173.7">74LS20</text>
<text x="139.4" y="178.1" transform="rotate(-90 139.4 178.1)">GND</text>
<text x="159.7" y="178.1" transform="rotate(-90 159.7 178.1)">GND</text>
<text x="136.4" y="190.2">GND</text>
<text x="156.7" y="190.2">GND</text>
</g>
<g font-size="1.3" fill="#a90000">
<text x="224.7" y="39.2">1</text>
<text x="224.7" y="41.8">2</text>
<text x="224.7" y="44.3">4</text>
<text x="224.7" y="46.9">5</text>
<text x="236.1" y="43">6</text>
<text x="225.9" y="83.9" transform="rotate(-90 225.9 83.9)">16</text>
<text x="215.2" y="87.5">1</text>
<text x="234.9" y="87.5">15</text>
<text x="215.2" y="90">2</text>
<text x="215.2" y="92.6">3</text>
<text x="234.9" y="95.1">12</text>
<text x="234.9" y="92.6">13</text>
<text x="234.9" y="90">14</text>
<text x="215.2" y="100.2">6</text>
<text x="234.9" y="100.2">10</text>
<text x="234.9" y="97.7">11</text>
<text x="215.2" y="105.3">4</text>
<text x="215.2" y="102.7">5</text>
<text x="235.5" y="105.3">7</text>
<text x="235.5" y="102.7">9</text>
<text x="225.9" y="111.2" transform="rotate(-90 225.9 111.2)">8</text>
<text x="215.8" y="144.6">1</text>
<text x="215.8" y="149.7">2</text>
<text x="227.2" y="147.2">3</text>
<text x="236.1" y="144.6">4</text>
<text x="236.1" y="149.7">5</text>
<text x="247.6" y="147.2">6</text>
<text x="254.6" y="149.7">10</text>
<text x="255.2" y="144.6">9</text>
<text x="266.6" y="147.2">8</text>
<text x="138.3" y="162.6" transform="rotate(-90 138.3 162.6)">14</text>
<text x="158.6" y="162.6" transform="rotate(-90 158.6 162.6)">14</text>
<text x="138.3" y="182.3" transform="rotate(-90 138.3 182.3)">7</text>
<text x="158.6" y="182.3" transform="rotate(-90 158.6 182.3)">7</text>
</g>
<g font-size="1.3" fill="#0000c2">
<text x="264.3" y="40.3">ROM</text>
<text x="264.4" y="55.6">RAM</text>
<text x="253.7" y="71.8">0x0000 -&gt; 0x7FFF: RAM</text>
<text x="253.7" y="73.9">0x8000 -&gt; 0x8007: CF</text>
<text x="253.7" y="75.9">0x8008 -&gt; 0xEFFF: Reserved</text>
<text x="253.7" y="77.9">0xF000 -&gt; 0xFFFF: Bootloader</text>
<text x="263.6" y="94.7">CF</text>
<text x="263.8" y="101.6">LCD</text>
<text x="265.1" y="110.6">0</text>
<text x="265.1" y="113.1">1</text>
<text x="270.2" y="110.6">000</text>
<text x="270.2" y="113.1">001</text>
<text x="265.1" y="115.7">2</text>
<text x="265.1" y="118.2">3</text>
<text x="270.2" y="115.7">010</text>
<text x="270.2" y="118.2">011</text>
<text x="265.1" y="120.8">4</text>
<text x="265.1" y="123.3">5</text>
<text x="265.1" y="125.8">6</text>
<text x="270.2" y="120.8">100</text>
<text x="270.2" y="123.3">101</text>
<text x="270.2" y="125.8">110</text>
<text x="265.1" y="128.4">7</text>
<text x="270.2" y="128.4">111</text>
</g>
</svg>
